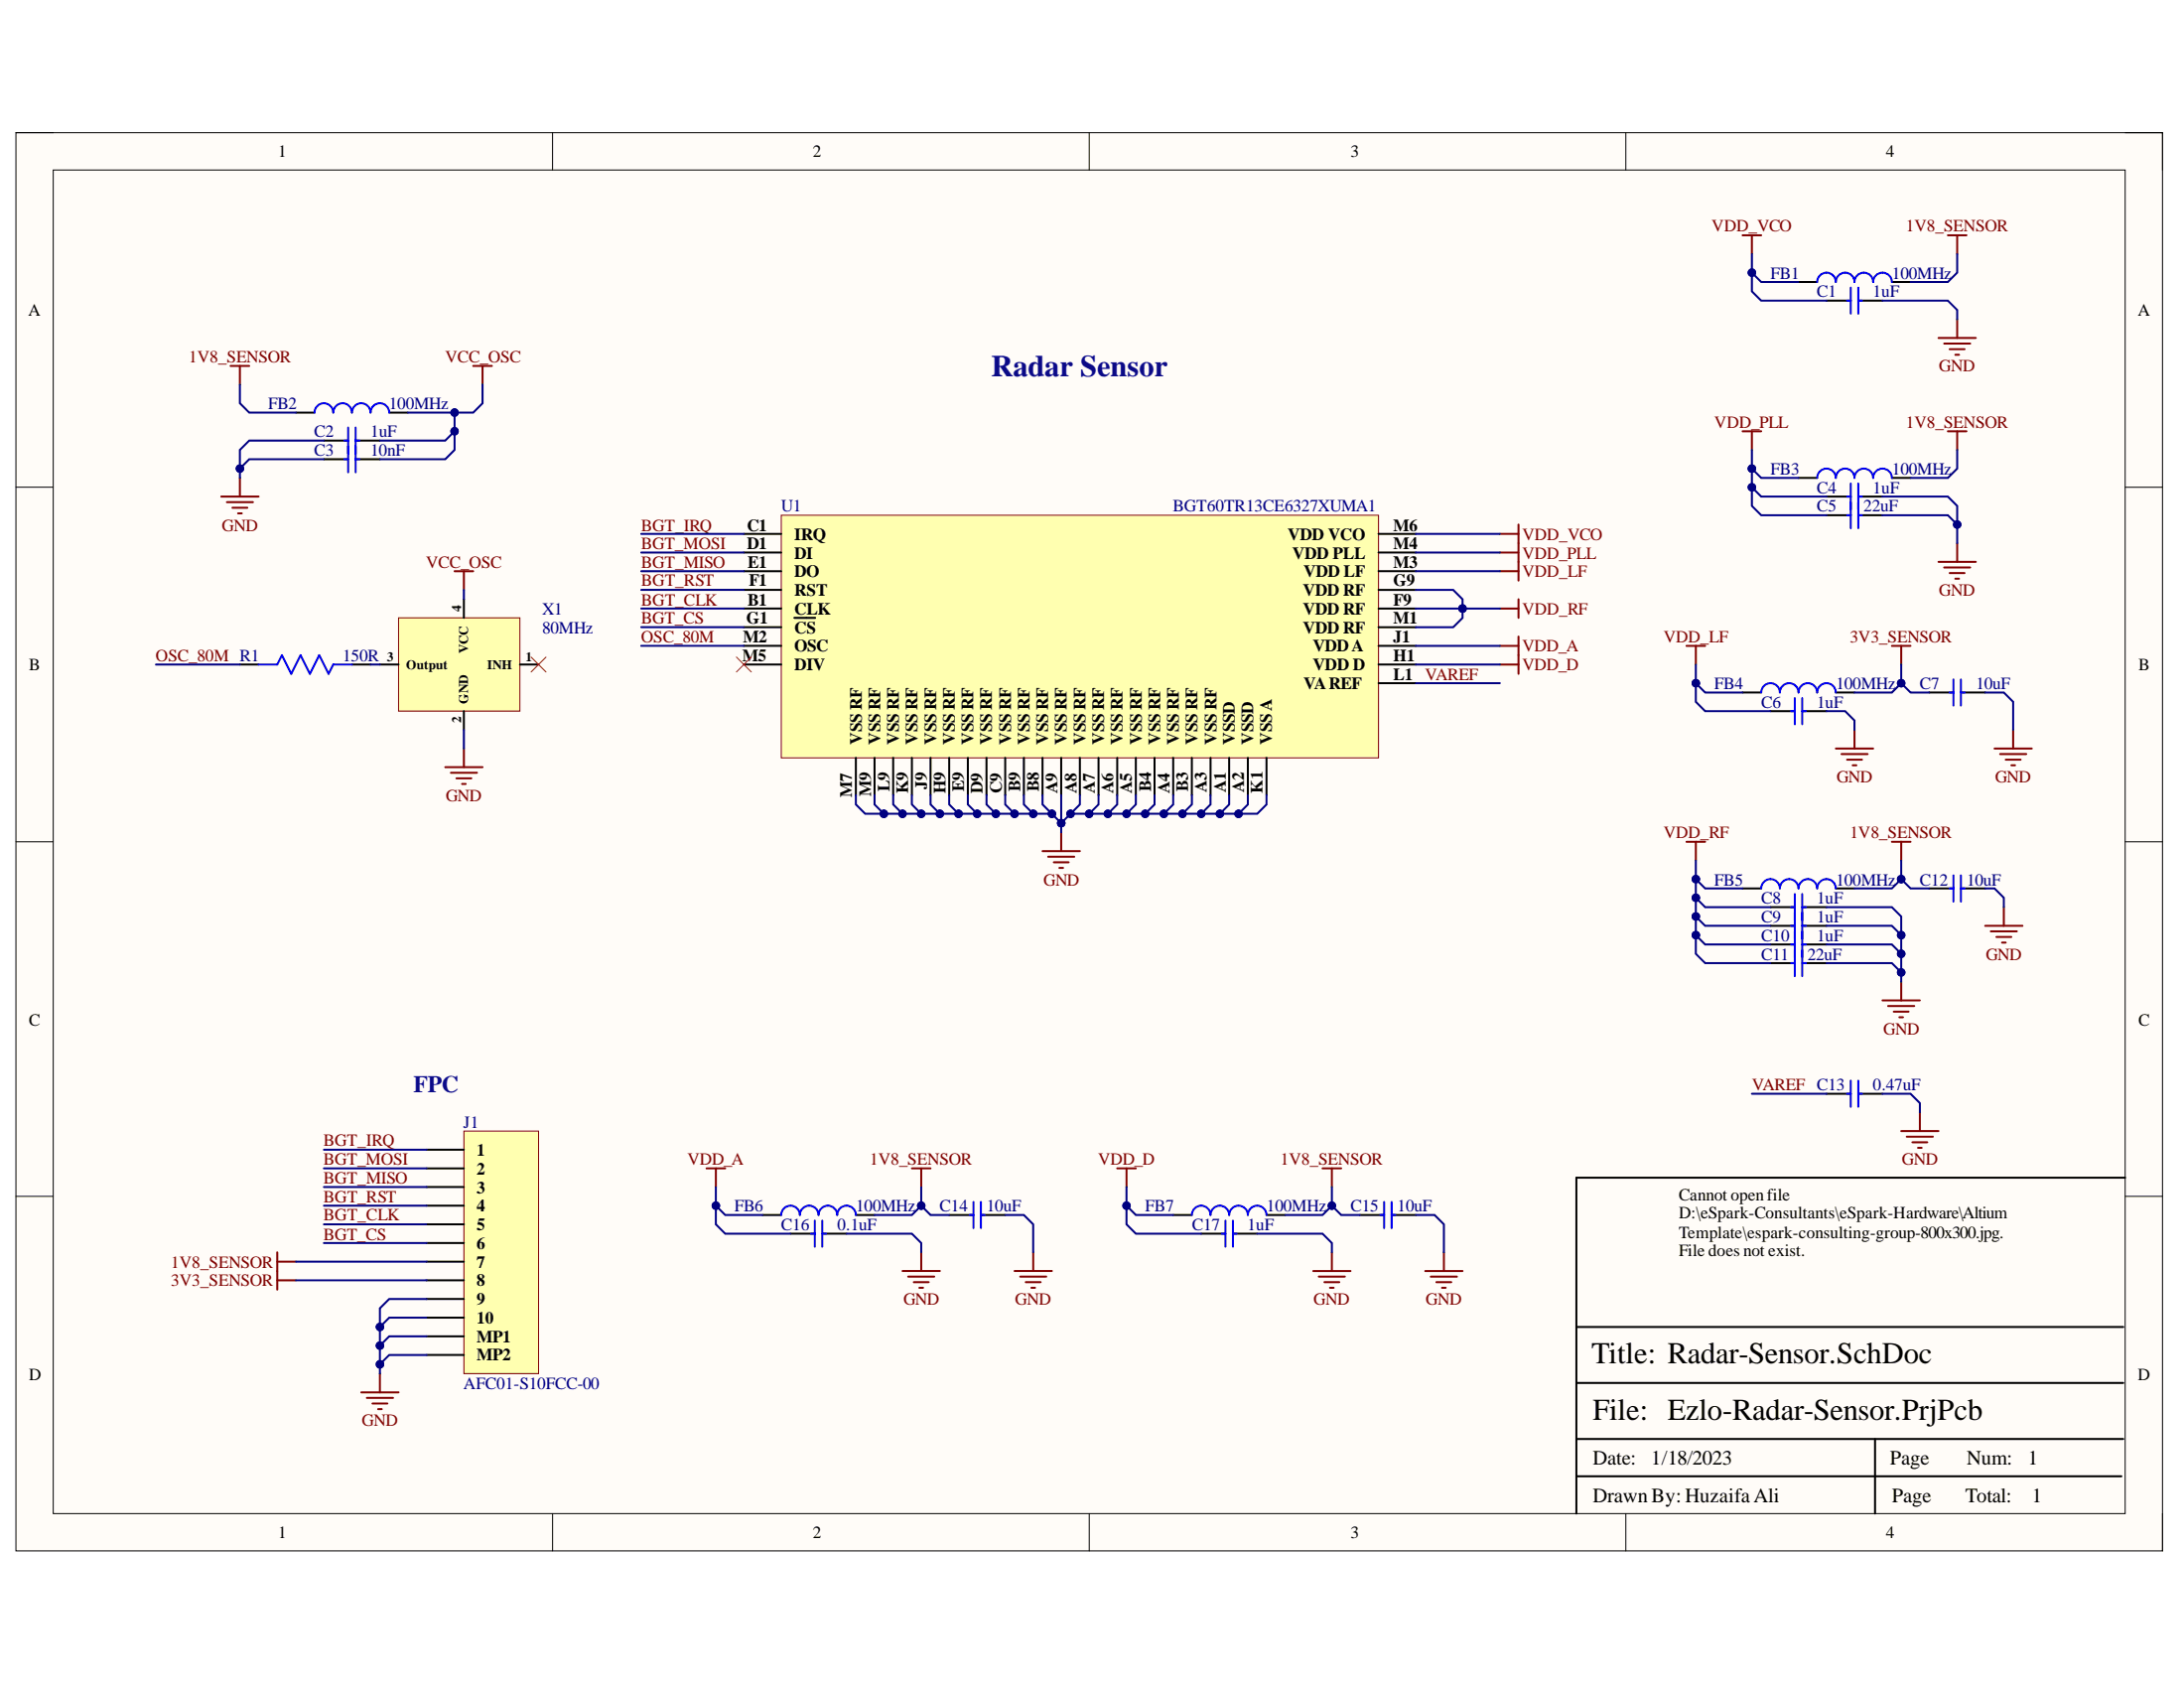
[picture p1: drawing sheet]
<svg xmlns="http://www.w3.org/2000/svg" width="279mm" height="216mm" viewBox="0 0 279 216" stroke-linecap="round" stroke-linejoin="round" font-family="sans-serif">
<path d="M2 17h274.6v181.4h-274.6z" fill-rule="evenodd" fill="#fffcf8"/>
<path d="M2 17h274.6v181.4h-274.6z" fill="none" stroke="#000" stroke-width=".13"/>
<path d="M6.8 21.7h265.1v171.9h-265.1z" fill-rule="evenodd" fill="#fffcf8"/>
<g fill="none" stroke="#000" stroke-width=".13">
<path d="M2 17h4.8M70.7 17v4.7M139.3 17v4.7M208 17v4.7M271.9 17h4.7v4.7M6.8 21.7h265.1v171.9h-265.1zM2 62.3h4.8M271.9 62.3h4.7M2 107.7h4.8M271.9 107.7h4.7M2 153h4.8M271.9 153h4.7"/>
<path d="M70.7 193.6v4.8M139.3 193.6v4.8M208 193.6v4.8M276.6 193.6v4.8"/>
</g>
<path d="M271.9 150.6h-70.2v43M201.7 176.9h69.9M201.7 169.7h69.9M201.7 188.8h69.7M201.7 184.1h69.9M239.9 184.1v9.5" fill="none" stroke="#000" stroke-width=".25"/>
<path d="M99.9 65.9h76.5v31h-76.5z" fill-rule="evenodd" fill="#ffffb0"/>
<path d="M99.9 65.9h76.5v31h-76.5z" fill="none" stroke="#800000" stroke-width=".13"/>
<g fill="none" stroke="#000" stroke-width=".25">
<path d="M230.1 36.1h2.4M242 36.1h2.4M37.9 52.8h2.3M49.8 52.8h2.4M95.2 77.8h4.7M95.2 68.3h4.7M95.2 70.7h4.7M95.2 73.1h4.7M95.2 75.4h4.7M101.6 79h2.7M176.4 68.3h4.7M176.4 70.7h4.7"/>
<path d="M176.4 73.1h4.7M176.4 75.5h4.7M176.4 77.8h4.7M230.1 61.1h2.4M242 61.1h2.4M95.2 80.2h4.7M95.2 85h4.7M95.2 82.6h4.7M109.5 96.9v4.8M111.9 96.9v4.8M114.3 96.9v4.8M116.7 96.9v4.8"/>
<path d="M119 96.9v4.8M121.4 96.9v4.8M123.8 96.9v4.8M126.2 96.9v4.8M128.6 96.9v4.8M131 96.9v4.8M133.4 96.9v4.8M135.8 96.9v4.8M138.1 96.9v4.8M140.5 96.9v4.8M142.9 96.9v4.8M145.3 96.9v4.8"/>
<path d="M147.7 96.9v4.8M150.1 96.9v4.8M152.5 96.9v4.8M154.9 96.9v4.8M157.2 96.9v4.8M159.6 96.9v4.8M162 96.9v4.8M176.4 80.2h4.7M176.4 85h4.7M176.4 82.6h4.7M176.4 87.4h4.7M222.9 88.6h2.4"/>
<path d="M234.9 88.6h2.3M222.9 113.6h2.4M234.9 113.6h2.3M97.6 155.4h2.3M109.5 155.4h2.4M150.1 155.4h2.4M162 155.4h2.4"/>
</g>
<g fill="none" stroke="#800000" stroke-width=".25">
<path d="M222.9 30.1h2.4M224.1 30.1v2.4M249.2 30.1h2.4M250.4 30.1v2.4M29.5 46.8h2.4M30.7 46.8v2.4M222.9 55.2h2.4M224.1 55.2v2.4M248 43.2h4.8M248.7 43.9h3.4M249.2 55.2h2.4M249.4 44.7h1.9"/>
<path d="M250.1 45.4h.5M250.4 40.8v2.4M250.4 55.2v2.4M28.3 63.5h4.8M29 64.2h3.4M29.7 64.9h1.9M30.5 65.7h.4M30.7 61.1v2.4M191.9 68.3h2.4M191.9 70.7h2.4M191.9 73.1h2.4M191.9 77.8h2.4"/>
<path d="M194.3 67.1v7.2M194.3 76.6v2.4M248 71.9h4.8M248.7 72.6h3.4M249.4 73.3h1.9M250.1 74h.5M250.4 69.5v2.4M57 98.1h4.7M57.7 98.8h3.3M58.4 99.6h1.9M59.3 95.7v2.4M191.9 82.6h2.4"/>
<path d="M191.9 85h2.4M194.3 81.4v4.8M215.8 82.6h2.3M216.9 82.6v2.4M234.9 95.7h4.7M235.6 96.4h3.3M236.3 97.2h1.9M237 97.9h.5M237.2 93.3v2.4M242 82.6h2.4M243.2 82.6v2.4M59.1 100.3h.5"/>
<path d="M133.4 108.9h4.7M134.1 109.6h3.3M134.8 110.3h1.9M135.5 111h.5M135.8 106.5v2.4M215.8 107.7h2.3M216.9 107.7v2.4M242 107.7h2.4M243.2 107.7v2.4M240.8 128h4.8M241.5 128.7h3.4M242.3 129.4h1.9"/>
<path d="M243 130.1h.5M243.2 125.6v2.4M90.4 149.4h2.4M91.6 149.4v2.4M116.7 149.4h2.3M117.9 149.4v2.4M142.9 149.4h2.4M144.1 149.4v2.4M169.2 149.4h2.4M170.4 149.4v2.4M115.5 162.6h4.7M116.2 163.3h3.3"/>
<path d="M116.9 164h1.9M117.6 164.7h.5M117.9 160.2v2.4M168 162.6h4.8M168.7 163.3h3.4M169.4 164h1.9M170.1 164.7h.5M170.4 160.2v2.4"/>
</g>
<path d="M94.2 84l1.9 2M96.1 84l-1.9 2" fill="none" stroke="#f00" stroke-width=".13"/>
<path d="M232.5 36.1a1.19 1.19 0 0 1 1.2-1.2 1.19 1.19 0 0 1 1.2 1.2 1.19 1.19 0 0 1 1.2-1.2 1.19 1.19 0 0 1 1.1 1.2 1.19 1.19 0 0 1 1.2-1.2 1.19 1.19 0 0 1 1.2 1.2 1.2 1.2 0 0 1 1.2-1.2 1.2 1.2 0 0 1 1.2 1.2M40.2 52.8a1.2 1.2 0 0 1 1.2-1.2 1.2 1.2 0 0 1 1.2 1.2 1.19 1.19 0 0 1 1.2-1.2 1.19 1.19 0 0 1 1.2 1.2 1.19 1.19 0 0 1 1.2-1.2 1.19 1.19 0 0 1 1.2 1.2 1.19 1.19 0 0 1 1.2-1.2 1.19 1.19 0 0 1 1.2 1.2M232.5 61.1a1.19 1.19 0 0 1 1.2-1.2 1.19 1.19 0 0 1 1.2 1.2 1.19 1.19 0 0 1 1.2-1.2 1.19 1.19 0 0 1 1.1 1.2 1.19 1.19 0 0 1 1.2-1.2 1.19 1.19 0 0 1 1.2 1.2 1.2 1.2 0 0 1 1.2-1.2 1.2 1.2 0 0 1 1.2 1.2M225.3 88.6a1.19 1.19 0 0 1 1.2-1.2 1.19 1.19 0 0 1 1.2 1.2 1.19 1.19 0 0 1 1.2-1.2 1.19 1.19 0 0 1 1.2 1.2 1.19 1.19 0 0 1 1.2-1.2 1.19 1.19 0 0 1 1.2 1.2 1.19 1.19 0 0 1 1.2-1.2 1.19 1.19 0 0 1 1.2 1.2M225.3 113.6a1.19 1.19 0 0 1 1.2-1.2 1.19 1.19 0 0 1 1.2 1.2 1.19 1.19 0 0 1 1.2-1.2 1.19 1.19 0 0 1 1.2 1.2 1.19 1.19 0 0 1 1.2-1.2 1.19 1.19 0 0 1 1.2 1.2 1.19 1.19 0 0 1 1.2-1.2 1.19 1.19 0 0 1 1.2 1.2M99.9 155.4a1.19 1.19 0 0 1 1.2-1.2 1.19 1.19 0 0 1 1.2 1.2 1.19 1.19 0 0 1 1.2-1.2 1.19 1.19 0 0 1 1.2 1.2 1.2 1.2 0 0 1 1.2-1.2 1.2 1.2 0 0 1 1.2 1.2 1.19 1.19 0 0 1 1.2-1.2 1.19 1.19 0 0 1 1.2 1.2M152.5 155.4a1.19 1.19 0 0 1 1.2-1.2 1.19 1.19 0 0 1 1.2 1.2 1.19 1.19 0 0 1 1.2-1.2 1.19 1.19 0 0 1 1.1 1.2 1.2 1.2 0 0 1 1.2-1.2 1.2 1.2 0 0 1 1.2 1.2 1.19 1.19 0 0 1 1.2-1.2 1.19 1.19 0 0 1 1.2 1.2" fill="none" stroke="#00f" stroke-width=".25"/>
<path d="M59.4 144.7h9.5v31h-9.5z" fill-rule="evenodd" fill="#ffffb0"/>
<path d="M59.4 144.7h9.5v31h-9.5z" fill="none" stroke="#800000" stroke-width=".13"/>
<path d="M54.6 147.1h4.7M54.6 149.4h4.7M54.6 151.8h4.7M54.6 154.2h4.7M54.6 156.6h4.7M54.6 159h4.7M54.6 161.4h4.7M54.6 163.8h4.7M54.6 166.1h4.7M54.6 168.5h4.7M54.6 170.9h4.7M54.6 173.3h4.8" fill="none" stroke="#000" stroke-width=".25"/>
<path d="M46.2 178.1h4.8M46.9 178.8h3.4M47.6 179.5h2M48.6 175.7v2.4M48.4 180.2h.4" fill="none" stroke="#800000" stroke-width=".25"/>
<path d="M51 79h15.5v12h-15.5z" fill-rule="evenodd" fill="#ffffb0"/>
<path d="M51 79h15.5v12h-15.5z" fill="none" stroke="#800000" stroke-width=".13"/>
<g fill="none" stroke="#000" stroke-width=".25">
<path d="M233.7 38.5h3.1M237.7 38.5h3.1M41.4 56.4h3.1M41.4 58.7h3.1M45.5 56.4h3.1M45.5 58.7h3.1M59.3 76.6v2.4M233.7 65.9h3.1M233.7 63.5h3.1M237.7 65.9h3.1M237.7 63.5h3.1M30.7 85h2.4"/>
<path d="M45 85h2.4M48.6 85h2.4M59.3 91v2.3M66.5 85h2.4M226.5 91h3.1M230.6 91h3.1M246.8 88.6h3.1M250.9 88.6h3.1M226.5 116h3.1M226.5 118.4h3.1M230.6 116h3.1M230.6 118.4h3.1"/>
<path d="M246.8 113.6h3.1M250.9 113.6h3.1M226.5 123.2h3.1M226.5 120.8h3.1M230.6 123.2h3.1M230.6 120.8h3.1M233.7 139.9h3.1M237.7 139.9h3.1M101.1 157.8h3.1M105.2 157.8h3.1M121.4 155.4h3.1M125.5 155.4h3.1"/>
<path d="M153.7 157.8h3.1M157.7 157.8h3.1M174 155.4h3.1M178 155.4h3.1"/>
</g>
<path d="M67.9 84l2 2M69.9 84l-2 2" fill="none" stroke="#f00" stroke-width=".13"/>
<g fill="none" stroke="#00f" stroke-width=".25">
<path d="M236.3 38.5h.5M236.8 36.8v3.3M237.7 36.8v3.3M237.7 38.5h.5M44.1 56.4h.4M44.1 58.7h.4M44.5 54.7v5.7M45.5 54.7v5.7M45.5 56.4h.5M45.5 58.7h.5M236.3 65.9h.5M236.3 63.5h.5"/>
<path d="M236.8 61.8v5.8M237.7 61.8v5.8M237.7 65.9h.5M237.7 63.5h.5M33.1 85h2.4l.6-1.2 1.2 2.4 1.2-2.4 1.1 2.4 1.2-2.4 1.2 2.4 .6-1.2h2.4M229.1 91h.5M229.6 89.3v3.3M230.6 89.3v3.3M230.6 91h.4M249.4 88.6h.5M249.9 86.9v3.4M250.9 86.9v3.4"/>
<path d="M250.9 88.6h.4M229.1 116h.5M229.1 118.4h.5M229.6 114.4v10.5M230.6 114.4v10.5M230.6 116h.4M230.6 118.4h.4M249.4 113.6h.5M249.9 112v3.3M250.9 112v3.3M250.9 113.6h.4M229.1 123.2h.5"/>
<path d="M229.1 120.8h.5M230.6 123.2h.4M230.6 120.8h.4M236.3 139.9h.5M236.8 138.2v3.4M237.7 138.2v3.4M237.7 139.9h.5M103.8 157.8h.4M104.2 156.1v3.4M105.2 157.8h.5M105.2 156.1v3.4M124.1 155.4h.4"/>
<path d="M124.5 153.7v3.4M125.5 155.4h.5M125.5 153.7v3.4M156.3 157.8h.5M156.8 156.1v3.4M157.7 156.1v3.4M157.7 157.8h.5M176.6 155.4h.5M177.1 153.7v3.4M178 153.7v3.4M178 155.4h.5"/>
</g>
<g fill="none" stroke="#800000" stroke-width=".25">
<path d="M60.5 46.8h2.4M61.7 46.8v2.4M58.2 73.1h2.3M59.3 73.1v2.3M255.2 95.7h4.7M255.9 96.4h3.3M256.6 97.2h1.9M257.3 97.9h.5M257.5 93.3v2.4M254 118.4h4.7M254.7 119.1h3.3M255.4 119.8h1.9"/>
<path d="M256.3 116v2.4M256.1 120.6h.5M243.2 144.7h4.8M243.9 145.4h3.4M244.6 146.1h2M245.4 146.8h.4M245.6 142.3v2.4M35.5 160.2v4.7M35.5 161.4h2.4M35.5 163.8h2.4M129.8 162.6h4.8M130.5 163.3h3.4"/>
<path d="M131.2 164h1.9M131.9 164.7h.5M132.2 160.2v2.4M182.3 162.6h4.8M183 163.3h3.4M183.8 164h1.9M184.5 164.7h.4M184.7 160.2v2.4"/>
</g>
<path d="M162 101.7v1.2l-1.2 1.2h-23.8l-1.2 1.2v1.2" fill="none" stroke="#000080" stroke-width=".25"/>
<circle cx="158.4" cy="104.1" r=".48" fill="#000080"/>
<circle cx="158.4" cy="104.1" r=".48" fill="none" stroke="#000080" stroke-width=".13"/>
<circle cx="156.1" cy="104.1" r=".48" fill="#000080"/>
<circle cx="156.1" cy="104.1" r=".48" fill="none" stroke="#000080" stroke-width=".13"/>
<circle cx="153.7" cy="104.1" r=".48" fill="#000080"/>
<circle cx="153.7" cy="104.1" r=".48" fill="none" stroke="#000080" stroke-width=".13"/>
<circle cx="151.3" cy="104.1" r=".48" fill="#000080"/>
<circle cx="151.3" cy="104.1" r=".48" fill="none" stroke="#000080" stroke-width=".13"/>
<circle cx="148.9" cy="104.1" r=".48" fill="#000080"/>
<circle cx="148.9" cy="104.1" r=".48" fill="none" stroke="#000080" stroke-width=".13"/>
<circle cx="146.5" cy="104.1" r=".48" fill="#000080"/>
<circle cx="146.5" cy="104.1" r=".48" fill="none" stroke="#000080" stroke-width=".13"/>
<circle cx="144.1" cy="104.1" r=".48" fill="#000080"/>
<circle cx="144.1" cy="104.1" r=".48" fill="none" stroke="#000080" stroke-width=".13"/>
<circle cx="141.7" cy="104.1" r=".48" fill="#000080"/>
<circle cx="141.7" cy="104.1" r=".48" fill="none" stroke="#000080" stroke-width=".13"/>
<circle cx="139.3" cy="104.1" r=".48" fill="#000080"/>
<circle cx="139.3" cy="104.1" r=".48" fill="none" stroke="#000080" stroke-width=".13"/>
<circle cx="137" cy="104.1" r=".48" fill="#000080"/>
<circle cx="137" cy="104.1" r=".48" fill="none" stroke="#000080" stroke-width=".13"/>
<circle cx="135.8" cy="105.3" r=".48" fill="#000080"/>
<circle cx="135.8" cy="105.3" r=".48" fill="none" stroke="#000080" stroke-width=".13"/>
<path d="M109.5 101.7v1.2l1.2 1.2h23.9l1.2 1.2" fill="none" stroke="#000080" stroke-width=".25"/>
<circle cx="113.1" cy="104.1" r=".48" fill="#000080"/>
<circle cx="113.1" cy="104.1" r=".48" fill="none" stroke="#000080" stroke-width=".13"/>
<circle cx="115.5" cy="104.1" r=".48" fill="#000080"/>
<circle cx="115.5" cy="104.1" r=".48" fill="none" stroke="#000080" stroke-width=".13"/>
<circle cx="117.8" cy="104.1" r=".48" fill="#000080"/>
<circle cx="117.8" cy="104.1" r=".48" fill="none" stroke="#000080" stroke-width=".13"/>
<circle cx="120.2" cy="104.1" r=".48" fill="#000080"/>
<circle cx="120.2" cy="104.1" r=".48" fill="none" stroke="#000080" stroke-width=".13"/>
<circle cx="122.6" cy="104.1" r=".48" fill="#000080"/>
<circle cx="122.6" cy="104.1" r=".48" fill="none" stroke="#000080" stroke-width=".13"/>
<circle cx="125" cy="104.1" r=".48" fill="#000080"/>
<circle cx="125" cy="104.1" r=".48" fill="none" stroke="#000080" stroke-width=".13"/>
<circle cx="127.4" cy="104.1" r=".48" fill="#000080"/>
<circle cx="127.4" cy="104.1" r=".48" fill="none" stroke="#000080" stroke-width=".13"/>
<circle cx="129.8" cy="104.1" r=".48" fill="#000080"/>
<circle cx="129.8" cy="104.1" r=".48" fill="none" stroke="#000080" stroke-width=".13"/>
<circle cx="132.2" cy="104.1" r=".48" fill="#000080"/>
<circle cx="132.2" cy="104.1" r=".48" fill="none" stroke="#000080" stroke-width=".13"/>
<circle cx="134.6" cy="104.1" r=".48" fill="#000080"/>
<circle cx="134.6" cy="104.1" r=".48" fill="none" stroke="#000080" stroke-width=".13"/>
<circle cx="135.8" cy="105.3" r=".48" fill="#000080"/>
<circle cx="135.8" cy="105.3" r=".48" fill="none" stroke="#000080" stroke-width=".13"/>
<path d="M135.8 101.7v3.6" fill="none" stroke="#000080" stroke-width=".25"/>
<circle cx="135.8" cy="105.3" r=".48" fill="#000080"/>
<circle cx="135.8" cy="105.3" r=".48" fill="none" stroke="#000080" stroke-width=".13"/>
<path d="M159.6 101.7v1.2l-1.2 1.2" fill="none" stroke="#000080" stroke-width=".25"/>
<circle cx="158.4" cy="104.1" r=".48" fill="#000080"/>
<circle cx="158.4" cy="104.1" r=".48" fill="none" stroke="#000080" stroke-width=".13"/>
<path d="M157.2 101.7v1.2l-1.1 1.2" fill="none" stroke="#000080" stroke-width=".25"/>
<circle cx="156.1" cy="104.1" r=".48" fill="#000080"/>
<circle cx="156.1" cy="104.1" r=".48" fill="none" stroke="#000080" stroke-width=".13"/>
<path d="M154.9 101.7v1.2l-1.2 1.2" fill="none" stroke="#000080" stroke-width=".25"/>
<circle cx="153.7" cy="104.1" r=".48" fill="#000080"/>
<circle cx="153.7" cy="104.1" r=".48" fill="none" stroke="#000080" stroke-width=".13"/>
<path d="M152.5 101.7v1.2l-1.2 1.2" fill="none" stroke="#000080" stroke-width=".25"/>
<circle cx="151.3" cy="104.1" r=".48" fill="#000080"/>
<circle cx="151.3" cy="104.1" r=".48" fill="none" stroke="#000080" stroke-width=".13"/>
<path d="M150.1 101.7v1.2l-1.2 1.2" fill="none" stroke="#000080" stroke-width=".25"/>
<circle cx="148.9" cy="104.1" r=".48" fill="#000080"/>
<circle cx="148.9" cy="104.1" r=".48" fill="none" stroke="#000080" stroke-width=".13"/>
<path d="M147.7 101.7v1.2l-1.2 1.2" fill="none" stroke="#000080" stroke-width=".25"/>
<circle cx="146.5" cy="104.1" r=".48" fill="#000080"/>
<circle cx="146.5" cy="104.1" r=".48" fill="none" stroke="#000080" stroke-width=".13"/>
<path d="M145.3 101.7v1.2l-1.2 1.2" fill="none" stroke="#000080" stroke-width=".25"/>
<circle cx="144.1" cy="104.1" r=".48" fill="#000080"/>
<circle cx="144.1" cy="104.1" r=".48" fill="none" stroke="#000080" stroke-width=".13"/>
<path d="M142.9 101.7v1.2l-1.2 1.2" fill="none" stroke="#000080" stroke-width=".25"/>
<circle cx="141.7" cy="104.1" r=".48" fill="#000080"/>
<circle cx="141.7" cy="104.1" r=".48" fill="none" stroke="#000080" stroke-width=".13"/>
<path d="M140.5 101.7v1.2l-1.2 1.2" fill="none" stroke="#000080" stroke-width=".25"/>
<circle cx="139.3" cy="104.1" r=".48" fill="#000080"/>
<circle cx="139.3" cy="104.1" r=".48" fill="none" stroke="#000080" stroke-width=".13"/>
<path d="M138.1 101.7v1.2l-1.1 1.2" fill="none" stroke="#000080" stroke-width=".25"/>
<circle cx="137" cy="104.1" r=".48" fill="#000080"/>
<circle cx="137" cy="104.1" r=".48" fill="none" stroke="#000080" stroke-width=".13"/>
<path d="M133.4 101.7v1.2l1.2 1.2" fill="none" stroke="#000080" stroke-width=".25"/>
<circle cx="134.6" cy="104.1" r=".48" fill="#000080"/>
<circle cx="134.6" cy="104.1" r=".48" fill="none" stroke="#000080" stroke-width=".13"/>
<path d="M131 101.7v1.2l1.2 1.2" fill="none" stroke="#000080" stroke-width=".25"/>
<circle cx="132.2" cy="104.1" r=".48" fill="#000080"/>
<circle cx="132.2" cy="104.1" r=".48" fill="none" stroke="#000080" stroke-width=".13"/>
<path d="M128.6 101.7v1.2l1.2 1.2" fill="none" stroke="#000080" stroke-width=".25"/>
<circle cx="129.8" cy="104.1" r=".48" fill="#000080"/>
<circle cx="129.8" cy="104.1" r=".48" fill="none" stroke="#000080" stroke-width=".13"/>
<path d="M126.2 101.7v1.2l1.2 1.2" fill="none" stroke="#000080" stroke-width=".25"/>
<circle cx="127.4" cy="104.1" r=".48" fill="#000080"/>
<circle cx="127.4" cy="104.1" r=".48" fill="none" stroke="#000080" stroke-width=".13"/>
<path d="M123.8 101.7v1.2l1.2 1.2" fill="none" stroke="#000080" stroke-width=".25"/>
<circle cx="125" cy="104.1" r=".48" fill="#000080"/>
<circle cx="125" cy="104.1" r=".48" fill="none" stroke="#000080" stroke-width=".13"/>
<path d="M121.4 101.7v1.2l1.2 1.2" fill="none" stroke="#000080" stroke-width=".25"/>
<circle cx="122.6" cy="104.1" r=".48" fill="#000080"/>
<circle cx="122.6" cy="104.1" r=".48" fill="none" stroke="#000080" stroke-width=".13"/>
<path d="M119 101.7v1.2l1.2 1.2" fill="none" stroke="#000080" stroke-width=".25"/>
<circle cx="120.2" cy="104.1" r=".48" fill="#000080"/>
<circle cx="120.2" cy="104.1" r=".48" fill="none" stroke="#000080" stroke-width=".13"/>
<path d="M116.7 101.7v1.2l1.2 1.2" fill="none" stroke="#000080" stroke-width=".25"/>
<circle cx="117.8" cy="104.1" r=".48" fill="#000080"/>
<circle cx="117.8" cy="104.1" r=".48" fill="none" stroke="#000080" stroke-width=".13"/>
<path d="M114.3 101.7v1.2l1.2 1.2" fill="none" stroke="#000080" stroke-width=".25"/>
<circle cx="115.5" cy="104.1" r=".48" fill="#000080"/>
<circle cx="115.5" cy="104.1" r=".48" fill="none" stroke="#000080" stroke-width=".13"/>
<path d="M111.9 101.7v1.2l1.2 1.2" fill="none" stroke="#000080" stroke-width=".25"/>
<circle cx="113.1" cy="104.1" r=".48" fill="#000080"/>
<circle cx="113.1" cy="104.1" r=".48" fill="none" stroke="#000080" stroke-width=".13"/>
<path d="M30.7 49.2v2.4l1.2 1.2h6M58.2 52.8v2.4l-1.2 1.2h-8.4M82 68.3h13.2M82 70.7h13.2M82 73.1h13.2M82 75.4h13.2M82 77.8h13.2M82 80.2h13.2" fill="none" stroke="#000080" stroke-width=".25"/>
<circle cx="58.2" cy="55.2" r=".48" fill="#000080"/>
<circle cx="58.2" cy="55.2" r=".48" fill="none" stroke="#000080" stroke-width=".13"/>
<circle cx="58.2" cy="52.8" r=".48" fill="#000080"/>
<circle cx="58.2" cy="52.8" r=".48" fill="none" stroke="#000080" stroke-width=".13"/>
<path d="M58.2 55.2v2.3l-1.2 1.2h-8.4" fill="none" stroke="#000080" stroke-width=".25"/>
<circle cx="58.2" cy="55.2" r=".48" fill="#000080"/>
<circle cx="58.2" cy="55.2" r=".48" fill="none" stroke="#000080" stroke-width=".13"/>
<path d="M41.4 56.4h-9.5l-1.2 1.1v3.6" fill="none" stroke="#000080" stroke-width=".25"/>
<circle cx="30.7" cy="59.9" r=".48" fill="#000080"/>
<circle cx="30.7" cy="59.9" r=".48" fill="none" stroke="#000080" stroke-width=".13"/>
<path d="M41.4 58.7h-9.5l-1.2 1.2" fill="none" stroke="#000080" stroke-width=".25"/>
<circle cx="30.7" cy="59.9" r=".48" fill="#000080"/>
<circle cx="30.7" cy="59.9" r=".48" fill="none" stroke="#000080" stroke-width=".13"/>
<path d="M181.1 75.5h4.8l1.2 1.1v1.2M181.1 68.3h10.8M181.1 70.7h10.8M181.1 73.1h10.8M19.9 85h10.8M82 82.6h13.2" fill="none" stroke="#000080" stroke-width=".25"/>
<circle cx="187.1" cy="77.8" r=".48" fill="#000080"/>
<circle cx="187.1" cy="77.8" r=".48" fill="none" stroke="#000080" stroke-width=".13"/>
<path d="M187.1 77.8v1.2l-1.2 1.2h-4.8" fill="none" stroke="#000080" stroke-width=".25"/>
<circle cx="187.1" cy="77.8" r=".48" fill="#000080"/>
<circle cx="187.1" cy="77.8" r=".48" fill="none" stroke="#000080" stroke-width=".13"/>
<path d="M224.1 32.5v2.4l1.2 1.2h4.8M181.1 87.4h10.8M181.1 82.6h10.8M181.1 85h10.8" fill="none" stroke="#000080" stroke-width=".25"/>
<circle cx="224.1" cy="34.9" r=".48" fill="#000080"/>
<circle cx="224.1" cy="34.9" r=".48" fill="none" stroke="#000080" stroke-width=".13"/>
<path d="M224.1 34.9v2.4l1.2 1.2h8.4M250.4 32.5v2.4l-1.2 1.2h-4.8" fill="none" stroke="#000080" stroke-width=".25"/>
<circle cx="224.1" cy="34.9" r=".48" fill="#000080"/>
<circle cx="224.1" cy="34.9" r=".48" fill="none" stroke="#000080" stroke-width=".13"/>
<path d="M240.8 38.5h8.4l1.2 1.1v1.2M224.1 57.6v2.3l1.2 1.2h4.8" fill="none" stroke="#000080" stroke-width=".25"/>
<circle cx="224.1" cy="59.9" r=".48" fill="#000080"/>
<circle cx="224.1" cy="59.9" r=".48" fill="none" stroke="#000080" stroke-width=".13"/>
<path d="M224.1 59.9v2.4l1.2 1.2h8.4M250.4 57.6v2.3l-1.2 1.2h-4.8" fill="none" stroke="#000080" stroke-width=".25"/>
<circle cx="224.1" cy="62.3" r=".48" fill="#000080"/>
<circle cx="224.1" cy="62.3" r=".48" fill="none" stroke="#000080" stroke-width=".13"/>
<circle cx="224.1" cy="59.9" r=".48" fill="#000080"/>
<circle cx="224.1" cy="59.9" r=".48" fill="none" stroke="#000080" stroke-width=".13"/>
<path d="M240.8 63.5h8.4l1.2 1.2v4.8" fill="none" stroke="#000080" stroke-width=".25"/>
<circle cx="250.4" cy="67.1" r=".48" fill="#000080"/>
<circle cx="250.4" cy="67.1" r=".48" fill="none" stroke="#000080" stroke-width=".13"/>
<path d="M240.8 65.9h8.4l1.2 1.2" fill="none" stroke="#000080" stroke-width=".25"/>
<circle cx="250.4" cy="67.1" r=".48" fill="#000080"/>
<circle cx="250.4" cy="67.1" r=".48" fill="none" stroke="#000080" stroke-width=".13"/>
<path d="M224.1 62.3v2.4l1.2 1.2h8.4" fill="none" stroke="#000080" stroke-width=".25"/>
<circle cx="224.1" cy="62.3" r=".48" fill="#000080"/>
<circle cx="224.1" cy="62.3" r=".48" fill="none" stroke="#000080" stroke-width=".13"/>
<path d="M216.9 85v2.4l1.2 1.2h4.8" fill="none" stroke="#000080" stroke-width=".25"/>
<circle cx="216.9" cy="87.4" r=".48" fill="#000080"/>
<circle cx="216.9" cy="87.4" r=".48" fill="none" stroke="#000080" stroke-width=".13"/>
<path d="M243.2 85v2.4l-1.2 1.2h-4.8" fill="none" stroke="#000080" stroke-width=".25"/>
<circle cx="243.2" cy="87.4" r=".48" fill="#000080"/>
<circle cx="243.2" cy="87.4" r=".48" fill="none" stroke="#000080" stroke-width=".13"/>
<path d="M216.9 87.4v2.4l1.2 1.2h8.4" fill="none" stroke="#000080" stroke-width=".25"/>
<circle cx="216.9" cy="87.4" r=".48" fill="#000080"/>
<circle cx="216.9" cy="87.4" r=".48" fill="none" stroke="#000080" stroke-width=".13"/>
<path d="M233.7 91h2.4l1.1 1.2v1.1M216.9 110.1v2.3l1.2 1.2h4.8" fill="none" stroke="#000080" stroke-width=".25"/>
<circle cx="217" cy="112.4" r=".48" fill="#000080"/>
<circle cx="217" cy="112.4" r=".48" fill="none" stroke="#000080" stroke-width=".13"/>
<path d="M243.2 110.1v2.3l-1.2 1.2h-4.8" fill="none" stroke="#000080" stroke-width=".25"/>
<circle cx="243.2" cy="112.4" r=".48" fill="#000080"/>
<circle cx="243.2" cy="112.4" r=".48" fill="none" stroke="#000080" stroke-width=".13"/>
<path d="M216.9 112.4v2.4l1.2 1.2h8.4" fill="none" stroke="#000080" stroke-width=".25"/>
<circle cx="217" cy="114.8" r=".48" fill="#000080"/>
<circle cx="217" cy="114.8" r=".48" fill="none" stroke="#000080" stroke-width=".13"/>
<circle cx="217" cy="112.4" r=".48" fill="#000080"/>
<circle cx="217" cy="112.4" r=".48" fill="none" stroke="#000080" stroke-width=".13"/>
<path d="M233.7 116h8.3l1.2 1.2v8.4" fill="none" stroke="#000080" stroke-width=".25"/>
<circle cx="243.2" cy="119.6" r=".48" fill="#000080"/>
<circle cx="243.2" cy="119.6" r=".48" fill="none" stroke="#000080" stroke-width=".13"/>
<circle cx="243.2" cy="122" r=".48" fill="#000080"/>
<circle cx="243.2" cy="122" r=".48" fill="none" stroke="#000080" stroke-width=".13"/>
<circle cx="243.2" cy="124.4" r=".48" fill="#000080"/>
<circle cx="243.2" cy="124.4" r=".48" fill="none" stroke="#000080" stroke-width=".13"/>
<path d="M233.7 123.2h8.3l1.2 1.2" fill="none" stroke="#000080" stroke-width=".25"/>
<circle cx="243.2" cy="124.4" r=".48" fill="#000080"/>
<circle cx="243.2" cy="124.4" r=".48" fill="none" stroke="#000080" stroke-width=".13"/>
<path d="M233.7 120.8h8.3l1.2 1.2" fill="none" stroke="#000080" stroke-width=".25"/>
<circle cx="243.2" cy="122" r=".48" fill="#000080"/>
<circle cx="243.2" cy="122" r=".48" fill="none" stroke="#000080" stroke-width=".13"/>
<path d="M233.7 118.4h8.3l1.2 1.2" fill="none" stroke="#000080" stroke-width=".25"/>
<circle cx="243.2" cy="119.6" r=".48" fill="#000080"/>
<circle cx="243.2" cy="119.6" r=".48" fill="none" stroke="#000080" stroke-width=".13"/>
<path d="M216.9 114.8v7.2l1.2 1.2h8.4" fill="none" stroke="#000080" stroke-width=".25"/>
<circle cx="217" cy="119.6" r=".48" fill="#000080"/>
<circle cx="217" cy="119.6" r=".48" fill="none" stroke="#000080" stroke-width=".13"/>
<circle cx="217" cy="117.2" r=".48" fill="#000080"/>
<circle cx="217" cy="117.2" r=".48" fill="none" stroke="#000080" stroke-width=".13"/>
<circle cx="217" cy="114.8" r=".48" fill="#000080"/>
<circle cx="217" cy="114.8" r=".48" fill="none" stroke="#000080" stroke-width=".13"/>
<path d="M216.9 119.6l1.2 1.2h8.4" fill="none" stroke="#000080" stroke-width=".25"/>
<circle cx="217" cy="119.6" r=".48" fill="#000080"/>
<circle cx="217" cy="119.6" r=".48" fill="none" stroke="#000080" stroke-width=".13"/>
<path d="M216.9 117.2l1.2 1.2h8.4" fill="none" stroke="#000080" stroke-width=".25"/>
<circle cx="217" cy="117.2" r=".48" fill="#000080"/>
<circle cx="217" cy="117.2" r=".48" fill="none" stroke="#000080" stroke-width=".13"/>
<path d="M91.6 151.8v2.4l1.2 1.2h4.8" fill="none" stroke="#000080" stroke-width=".25"/>
<circle cx="91.6" cy="154.2" r=".48" fill="#000080"/>
<circle cx="91.6" cy="154.2" r=".48" fill="none" stroke="#000080" stroke-width=".13"/>
<path d="M117.9 151.8v2.4l-1.2 1.2h-4.8" fill="none" stroke="#000080" stroke-width=".25"/>
<circle cx="117.8" cy="154.2" r=".48" fill="#000080"/>
<circle cx="117.8" cy="154.2" r=".48" fill="none" stroke="#000080" stroke-width=".13"/>
<path d="M91.6 154.2v2.4l1.2 1.2h8.3M108.3 157.8h8.4l1.2 1.2v1.2" fill="none" stroke="#000080" stroke-width=".25"/>
<circle cx="91.6" cy="154.2" r=".48" fill="#000080"/>
<circle cx="91.6" cy="154.2" r=".48" fill="none" stroke="#000080" stroke-width=".13"/>
<path d="M144.1 151.8v2.4l1.2 1.2h4.8" fill="none" stroke="#000080" stroke-width=".25"/>
<circle cx="144.1" cy="154.2" r=".48" fill="#000080"/>
<circle cx="144.1" cy="154.2" r=".48" fill="none" stroke="#000080" stroke-width=".13"/>
<path d="M170.4 151.8v2.4l-1.2 1.2h-4.8" fill="none" stroke="#000080" stroke-width=".25"/>
<circle cx="170.4" cy="154.2" r=".48" fill="#000080"/>
<circle cx="170.4" cy="154.2" r=".48" fill="none" stroke="#000080" stroke-width=".13"/>
<path d="M144.1 154.2v2.4l1.2 1.2h8.4M160.8 157.8h8.4l1.2 1.2v1.2" fill="none" stroke="#000080" stroke-width=".25"/>
<circle cx="144.1" cy="154.2" r=".48" fill="#000080"/>
<circle cx="144.1" cy="154.2" r=".48" fill="none" stroke="#000080" stroke-width=".13"/>
<path d="M54.6 166.1h-4.8l-1.2 1.2v8.4" fill="none" stroke="#000080" stroke-width=".25"/>
<circle cx="48.6" cy="169.7" r=".48" fill="#000080"/>
<circle cx="48.6" cy="169.7" r=".48" fill="none" stroke="#000080" stroke-width=".13"/>
<circle cx="48.6" cy="172.1" r=".48" fill="#000080"/>
<circle cx="48.6" cy="172.1" r=".48" fill="none" stroke="#000080" stroke-width=".13"/>
<circle cx="48.6" cy="174.5" r=".48" fill="#000080"/>
<circle cx="48.6" cy="174.5" r=".48" fill="none" stroke="#000080" stroke-width=".13"/>
<path d="M54.6 168.5h-4.8l-1.2 1.2" fill="none" stroke="#000080" stroke-width=".25"/>
<circle cx="48.6" cy="169.7" r=".48" fill="#000080"/>
<circle cx="48.6" cy="169.7" r=".48" fill="none" stroke="#000080" stroke-width=".13"/>
<path d="M54.6 170.9h-4.8l-1.2 1.2" fill="none" stroke="#000080" stroke-width=".25"/>
<circle cx="48.6" cy="172.1" r=".48" fill="#000080"/>
<circle cx="48.6" cy="172.1" r=".48" fill="none" stroke="#000080" stroke-width=".13"/>
<path d="M54.6 173.3h-4.8l-1.2 1.2" fill="none" stroke="#000080" stroke-width=".25"/>
<circle cx="48.6" cy="174.5" r=".48" fill="#000080"/>
<circle cx="48.6" cy="174.5" r=".48" fill="none" stroke="#000080" stroke-width=".13"/>
<path d="M61.7 49.2v2.4l-1.2 1.2h-8.3M59.3 75.4v1.2M47.4 85h1.2M59.3 93.3v2.4M41.4 147.1h13.2M41.4 149.4h13.2M41.4 151.8h13.2M41.4 154.2h13.2M41.4 156.6h13.2M41.4 159h13.2M37.9 161.4h16.7M37.9 163.8h16.7" fill="none" stroke="#000080" stroke-width=".25"/>
<circle cx="58.2" cy="52.8" r=".48" fill="#000080"/>
<circle cx="58.2" cy="52.8" r=".48" fill="none" stroke="#000080" stroke-width=".13"/>
<path d="M181.1 77.8h10.8" fill="none" stroke="#000080" stroke-width=".25"/>
<circle cx="187.1" cy="77.8" r=".48" fill="#000080"/>
<circle cx="187.1" cy="77.8" r=".48" fill="none" stroke="#000080" stroke-width=".13"/>
<path d="M243.2 87.4l1.2 1.2h2.4M224.1 139.9h9.6M240.8 139.9h3.6l1.2 1.2v1.2" fill="none" stroke="#000080" stroke-width=".25"/>
<circle cx="243.2" cy="87.4" r=".48" fill="#000080"/>
<circle cx="243.2" cy="87.4" r=".48" fill="none" stroke="#000080" stroke-width=".13"/>
<path d="M254 88.6h2.3l1.2 1.2v3.5M243.2 112.4l1.2 1.2h2.4" fill="none" stroke="#000080" stroke-width=".25"/>
<circle cx="243.2" cy="112.4" r=".48" fill="#000080"/>
<circle cx="243.2" cy="112.4" r=".48" fill="none" stroke="#000080" stroke-width=".13"/>
<path d="M254 113.6h1.2l1.1 1.2v1.2M170.4 154.2l1.2 1.2h2.4" fill="none" stroke="#000080" stroke-width=".25"/>
<circle cx="170.4" cy="154.2" r=".48" fill="#000080"/>
<circle cx="170.4" cy="154.2" r=".48" fill="none" stroke="#000080" stroke-width=".13"/>
<path d="M117.9 154.2l1.1 1.2h2.4" fill="none" stroke="#000080" stroke-width=".25"/>
<circle cx="117.8" cy="154.2" r=".48" fill="#000080"/>
<circle cx="117.8" cy="154.2" r=".48" fill="none" stroke="#000080" stroke-width=".13"/>
<path d="M128.6 155.4h2.4l1.2 1.2v3.6M181.1 155.4h2.4l1.2 1.2v3.6" fill="none" stroke="#000080" stroke-width=".25"/>
<text font-size="3.9" fill="#0b0b8e" x="126.8" y="48.1">Radar Sensor</text>
<g font-size="3.9">
<text x="203.6" y="174.4">Title: Radar-Sensor.SchDoc</text>
<text x="203.8" y="181.6">File: Ezlo-Radar-Sensor.PrjPcb</text>
</g>
<text font-size="3" fill="#0b0b8e" x="52.9" y="139.8">FPC</text>
<g font-size="2.6">
<text x="203.8" y="187.3">Date:</text>
<text x="211.2" y="187.3">1/18/2023</text>
<text x="241.8" y="187.3">Page</text>
<text x="251.6" y="187.3">Num:</text>
<text x="259.5" y="187.3">1</text>
<text x="203.8" y="192.1">Drawn By: HuzaifaAli</text>
<text x="242.1" y="192.1">Page</text>
<text x="251.4" y="192.1">Total:</text>
<text x="260" y="192.1">1</text>
</g>
<g font-size="2.2">
<text x="35.6" y="20.1">1</text>
<text x="104" y="20.1">2</text>
<text x="172.8" y="20.1">3</text>
<text x="241.3" y="20.1">4</text>
<text x="3.6" y="40.4">A</text>
<text x="273.5" y="40.4">A</text>
<text x="95.6" y="67.9">C1</text>
<text x="95.6" y="70.3">D1</text>
<text x="101.6" y="69.1">IRQ</text>
<text x="101.6" y="71.4">DI</text>
<text x="164.7" y="69.1">VDD VCO</text>
<text x="165.3" y="71.4">VDD PLL</text>
<text x="178.3" y="70.3">M4</text>
<text x="178.3" y="67.9">M6</text>
<text x="95.6" y="77.4">B1</text>
<text x="95.6" y="72.6">E1</text>
<text x="95.8" y="75">F1</text>
<text x="101.6" y="73.8">DO</text>
<text x="101.6" y="76.2">RST</text>
<text x="166.7" y="76.2">VDD RF</text>
<text x="166.8" y="73.8">VDD LF</text>
<text x="178.3" y="77.4">F9</text>
<text x="178.3" y="75">G9</text>
<text x="178.3" y="72.6">M3</text>
<text x="95" y="82.2">M2</text>
<text x="95.5" y="79.8">G1</text>
<text x="101.6" y="78.6">CLK</text>
<text x="101.6" y="81">CS</text>
<text x="101.6" y="83.3">OSC</text>
<text x="166.7" y="81">VDD RF</text>
<text x="166.7" y="78.6">VDD RF</text>
<text x="168" y="83.3">VDDA</text>
<text x="178.3" y="79.8">M1</text>
<text x="178.3" y="82.2">J1</text>
<text x="3.7" y="85.7">B</text>
<text x="95" y="84.5">M5</text>
<text x="101.6" y="85.7">DIV</text>
<text x="166.8" y="88.2">VAREF</text>
<text x="168" y="85.7">VDD D</text>
<text x="178.3" y="84.5">H1</text>
<text x="178.3" y="87">L1 VAREF</text>
<text x="273.6" y="85.7">B</text>
<text x="110.3" y="95.3" transform="rotate(-90 110.3 95.3)">VSS RF</text>
<text x="112.6" y="95.3" transform="rotate(-90 112.6 95.3)">VSS RF</text>
<text x="115" y="95.3" transform="rotate(-90 115 95.3)">VSS RF</text>
<text x="117.4" y="95.3" transform="rotate(-90 117.4 95.3)">VSS RF</text>
<text x="119.8" y="95.3" transform="rotate(-90 119.8 95.3)">VSS RF</text>
<text x="122.2" y="95.3" transform="rotate(-90 122.2 95.3)">VSS RF</text>
<text x="124.5" y="95.3" transform="rotate(-90 124.5 95.3)">VSS RF</text>
<text x="126.9" y="95.3" transform="rotate(-90 126.9 95.3)">VSS RF</text>
<text x="129.3" y="95.3" transform="rotate(-90 129.3 95.3)">VSS RF</text>
<text x="131.7" y="95.3" transform="rotate(-90 131.7 95.3)">VSS RF</text>
<text x="134.1" y="95.3" transform="rotate(-90 134.1 95.3)">VSS RF</text>
<text x="136.4" y="95.3" transform="rotate(-90 136.4 95.3)">VSS RF</text>
<text x="138.9" y="95.3" transform="rotate(-90 138.9 95.3)">VSS RF</text>
<text x="141.3" y="95.3" transform="rotate(-90 141.3 95.3)">VSS RF</text>
<text x="143.6" y="95.3" transform="rotate(-90 143.6 95.3)">VSS RF</text>
<text x="146.1" y="95.3" transform="rotate(-90 146.1 95.3)">VSS RF</text>
<text x="148.4" y="95.3" transform="rotate(-90 148.4 95.3)">VSS RF</text>
<text x="150.8" y="95.3" transform="rotate(-90 150.8 95.3)">VSS RF</text>
<text x="153.2" y="95.3" transform="rotate(-90 153.2 95.3)">VSS RF</text>
<text x="155.6" y="95.3" transform="rotate(-90 155.6 95.3)">VSS RF</text>
<text x="158" y="95.3" transform="rotate(-90 158 95.3)">VSSD</text>
<text x="160.4" y="95.3" transform="rotate(-90 160.4 95.3)">VSSD</text>
<text x="162.7" y="95.3" transform="rotate(-90 162.7 95.3)">VSSA</text>
<text x="109" y="101.9" transform="rotate(-90 109 101.9)">M7</text>
<text x="111.4" y="101.8" transform="rotate(-90 111.4 101.8)">M9</text>
<text x="113.8" y="101.3" transform="rotate(-90 113.8 101.3)">L9</text>
<text x="116.2" y="101.5" transform="rotate(-90 116.2 101.5)">K9</text>
<text x="118.6" y="100.9" transform="rotate(-90 118.6 100.9)">J9</text>
<text x="121" y="101.5" transform="rotate(-90 121 101.5)">H9</text>
<text x="123.3" y="101.3" transform="rotate(-90 123.3 101.3)">E9</text>
<text x="125.7" y="101.4" transform="rotate(-90 125.7 101.4)">D9</text>
<text x="128.2" y="101.4" transform="rotate(-90 128.2 101.4)">C9</text>
<text x="130.5" y="101.3" transform="rotate(-90 130.5 101.3)">B9</text>
<text x="132.9" y="101.3" transform="rotate(-90 132.9 101.3)">B8</text>
<text x="135.3" y="101.4" transform="rotate(-90 135.3 101.4)">A9</text>
<text x="137.7" y="101.4" transform="rotate(-90 137.7 101.4)">A8</text>
<text x="140.1" y="101.4" transform="rotate(-90 140.1 101.4)">A7</text>
<text x="142.4" y="101.4" transform="rotate(-90 142.4 101.4)">A6</text>
<text x="144.8" y="101.4" transform="rotate(-90 144.8 101.4)">A5</text>
<text x="147.3" y="101.3" transform="rotate(-90 147.3 101.3)">B4</text>
<text x="149.6" y="101.4" transform="rotate(-90 149.6 101.4)">A4</text>
<text x="152" y="101.3" transform="rotate(-90 152 101.3)">B3</text>
<text x="154.4" y="101.3" transform="rotate(-90 154.4 101.3)">A3</text>
<text x="156.8" y="101.3" transform="rotate(-90 156.8 101.3)">A1</text>
<text x="159.2" y="101.3" transform="rotate(-90 159.2 101.3)">A2</text>
<text x="161.5" y="101.4" transform="rotate(-90 161.5 101.4)">K1</text>
<text x="3.7" y="131.1">C</text>
<text x="273.6" y="131.1">C</text>
<text x="61" y="147.8">1</text>
<text x="61" y="150.2">2</text>
<text x="61" y="152.6">3</text>
<text x="61" y="155">4</text>
<text x="214.8" y="153.5">Cannot openfile</text>
<text x="214.8" y="155.9">D:\eSpark-Consultants\eSpark-Hardware\Altium</text>
<text x="61" y="157.3">5</text>
<text x="61" y="159.8">6</text>
<text x="214.8" y="158.3">Template\espark-consulting-group-800x300.jpg.</text>
<text x="214.8" y="160.7">File does not exist.</text>
<text x="61" y="162.1">7</text>
<text x="61" y="164.5">8</text>
<text x="61" y="166.9">9</text>
<text x="61" y="169.3">10</text>
<text x="61" y="171.7">MP1</text>
<text x="3.7" y="176.5">D</text>
<text x="61" y="174">MP2</text>
<text x="273.5" y="176.5">D</text>
<text x="35.6" y="196.8">1</text>
<text x="104" y="196.8">2</text>
<text x="172.8" y="196.8">3</text>
<text x="241.3" y="196.8">4</text>
</g>
<g font-size="2.2" fill="#800000">
<text x="219" y="29.6">VDD_VCO</text>
<text x="243.8" y="29.6">1V8_SENSOR</text>
<text x="24.2" y="46.4">1V8_SENSOR</text>
<text x="56.9" y="46.4">VCC_OSC</text>
<text x="248" y="47.5">GND</text>
<text x="219.3" y="54.7">VDD_PLL</text>
<text x="243.8" y="54.7">1V8_SENSOR</text>
<text x="28.4" y="67.9">GND</text>
<text x="82" y="67.9">BGT_IRQ</text>
<text x="82" y="70.3">BGT_MOSI</text>
<text x="194.7" y="69.1">VDD_VCO</text>
<text x="194.7" y="71.4">VDD_PLL</text>
<text x="54.5" y="72.6">VCC_OSC</text>
<text x="82" y="72.6">BGT_MISO</text>
<text x="82" y="75">BGT_RST</text>
<text x="82" y="77.4">BGT_CLK</text>
<text x="194.7" y="73.8">VDD_LF</text>
<text x="248" y="76.2">GND</text>
<text x="82" y="79.8">BGT_CS</text>
<text x="82" y="82.2">OSC_80M</text>
<text x="194.7" y="78.6">VDD_RF</text>
<text x="194.7" y="83.3">VDD_A</text>
<text x="212.8" y="82.2">VDD_LF</text>
<text x="236.6" y="82.2">3V3_SENSOR</text>
<text x="19.9" y="84.5">OSC_80M R1</text>
<text x="194.7" y="85.7">VDD_D</text>
<text x="235" y="100.1">GND</text>
<text x="255.2" y="100.1">GND</text>
<text x="57" y="102.4">GND</text>
<text x="212.8" y="107.2">VDD_RF</text>
<text x="236.6" y="107.2">1V8_SENSOR</text>
<text x="133.5" y="113.2">GND</text>
<text x="254" y="122.8">GND</text>
<text x="241" y="132.3">GND</text>
<text x="224.1" y="139.4">VAREF C13</text>
<text x="41.4" y="146.6">BGT_IRQ</text>
<text x="41.4" y="149">BGT_MOSI</text>
<text x="87.9" y="149">VDD_A</text>
<text x="111.3" y="149">1V8_SENSOR</text>
<text x="140.5" y="149">VDD_D</text>
<text x="163.8" y="149">1V8_SENSOR</text>
<text x="243.3" y="149">GND</text>
<text x="41.4" y="151.4">BGT_MISO</text>
<text x="41.4" y="153.8">BGT_RST</text>
<text x="41.4" y="156.1">BGT_CLK</text>
<text x="41.4" y="158.6">BGT_CS</text>
<text x="21.9" y="162.1">1V8_SENSOR</text>
<text x="21.9" y="164.5">3V3_SENSOR</text>
<text x="115.6" y="166.9">GND</text>
<text x="129.9" y="166.9">GND</text>
<text x="168" y="166.9">GND</text>
<text x="182.4" y="166.9">GND</text>
<text x="46.3" y="182.4">GND</text>
</g>
<g font-size="2.2" fill="#000080">
<text x="226.5" y="35.6">FB1</text>
<text x="242.1" y="35.6">100MHz</text>
<text x="232.4" y="38">C1</text>
<text x="239.6" y="38">1uF</text>
<text x="34.3" y="52.4">FB2</text>
<text x="49.8" y="52.4">100MHz</text>
<text x="40.2" y="55.9">C2</text>
<text x="40.2" y="58.3">C3</text>
<text x="47.4" y="55.9">1uF</text>
<text x="47.4" y="58.3">10nF</text>
<text x="99.9" y="65.4">U1</text>
<text x="150" y="65.4">BGT60TR13CE6327XUMA1</text>
<text x="226.5" y="60.7">FB3</text>
<text x="232.4" y="65.4">C5</text>
<text x="232.4" y="63.1">C4</text>
<text x="238.4" y="65.4">22uF</text>
<text x="239.6" y="63.1">1uF</text>
<text x="242.1" y="60.7">100MHz</text>
<text x="69.4" y="78.6">X1</text>
<text x="69.4" y="81">80MHz</text>
<text x="43.8" y="84.5">150R</text>
<text x="219.3" y="88.2">FB4</text>
<text x="234.9" y="88.2">100MHz</text>
<text x="245.6" y="88.2">C7</text>
<text x="252.8" y="88.2">10uF</text>
<text x="225.3" y="90.5">C6</text>
<text x="232.4" y="90.5">1uF</text>
<text x="219.3" y="113.2">FB5</text>
<text x="234.9" y="113.2">100MHz</text>
<text x="245.6" y="113.2">C12</text>
<text x="251.6" y="113.2">10uF</text>
<text x="225.3" y="115.6">C8</text>
<text x="225.3" y="118">C9</text>
<text x="232.4" y="115.6">1uF</text>
<text x="232.4" y="118">1uF</text>
<text x="225.3" y="122.8">C11</text>
<text x="225.3" y="120.3">C10</text>
<text x="231.2" y="122.8">22uF</text>
<text x="232.4" y="120.3">1uF</text>
<text x="239.6" y="139.4">0.47uF</text>
<text x="59.3" y="144.2">J1</text>
<text x="93.9" y="155">FB6</text>
<text x="109.5" y="155">100MHz</text>
<text x="120.2" y="155">C14</text>
<text x="126.2" y="155">10uF</text>
<text x="146.5" y="155">FB7</text>
<text x="162" y="155">100MHz</text>
<text x="172.8" y="155">C15</text>
<text x="178.8" y="155">10uF</text>
<text x="99.9" y="157.3">C16</text>
<text x="107.1" y="157.3">0.1uF</text>
<text x="152.5" y="157.3">C17</text>
<text x="159.6" y="157.3">1uF</text>
<text x="59.3" y="177.7">AFC01-S10FCC-00</text>
</g>
<g font-size="1.7">
<text x="59" y="78.3" transform="rotate(-90 59 78.3)">4</text>
<text x="59.9" y="83.6" transform="rotate(-90 59.9 83.6)">VCC</text>
<text x="49.5" y="84.6">3</text>
<text x="52" y="85.6">Output</text>
<text x="62.4" y="85.6">INH</text>
<text x="67.3" y="84.6">1</text>
<text x="59" y="92.5" transform="rotate(-90 59 92.5)">2</text>
<text x="59.9" y="90" transform="rotate(-90 59.9 90)">GND</text>
</g>
</svg>
